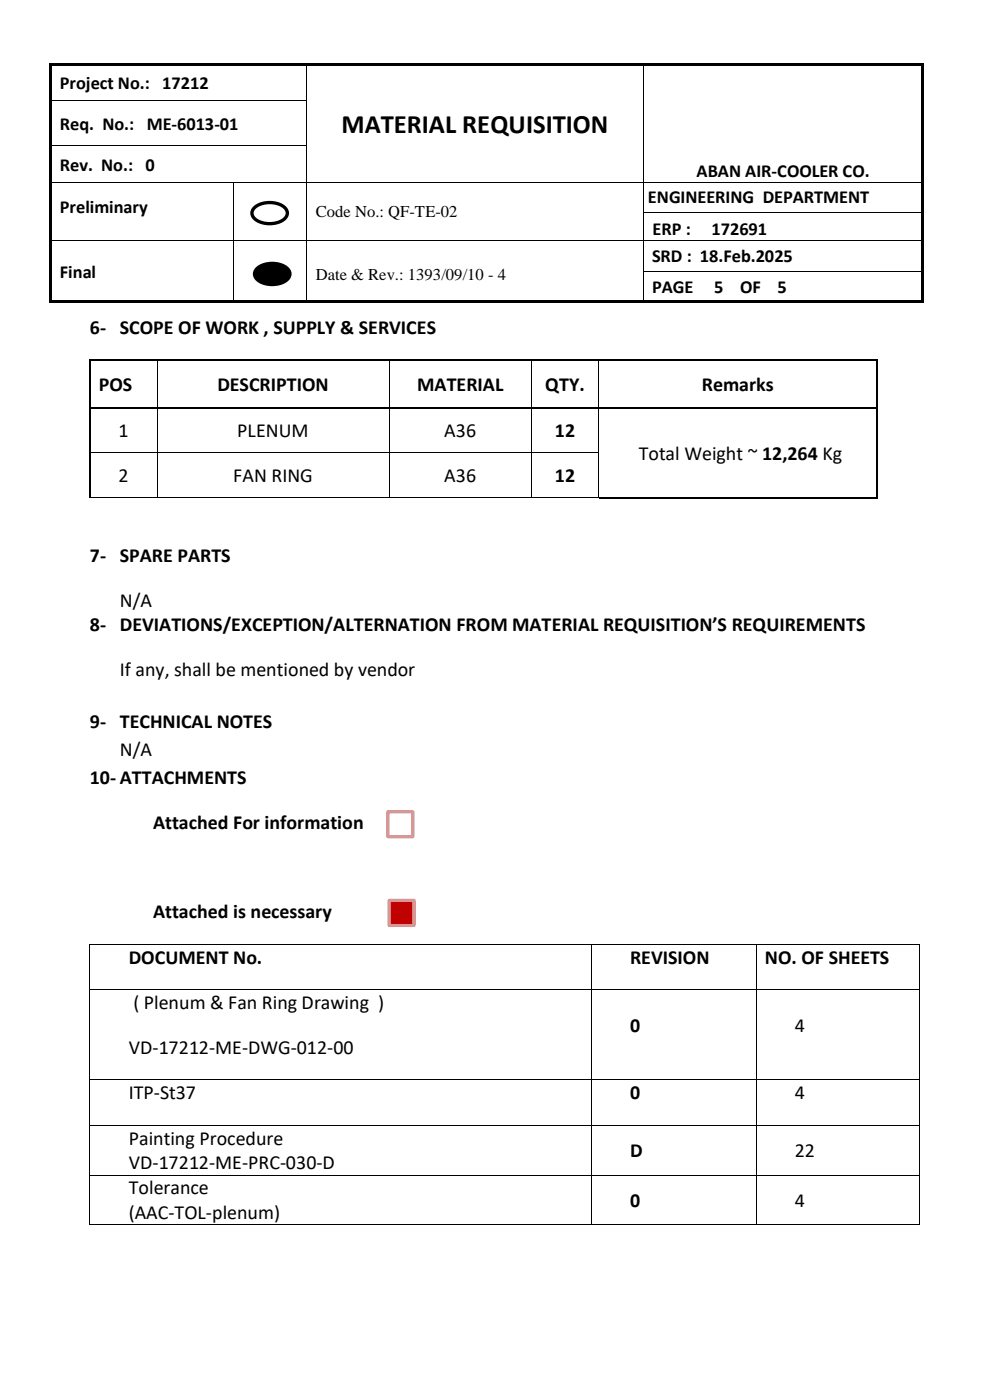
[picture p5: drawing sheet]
<svg xmlns="http://www.w3.org/2000/svg" width="210mm" height="297mm" viewBox="0 0 210 297" stroke-linecap="round" stroke-linejoin="round" font-family="sans-serif">
<g fill="#000">
<path d="M10.5 13.4h.5v.5h-.5z" fill-rule="evenodd"/>
<path d="M10.5 13.4h.5v.5h-.5z" fill-rule="evenodd"/>
<path d="M11 13.4h54v.5h-54z" fill-rule="evenodd"/>
<path d="M65 13.9h.2z" fill-rule="evenodd"/>
<path d="M65 13.4h.5v.5h-.5z" fill-rule="evenodd"/>
<path d="M65.5 13.4h71v.5h-71z" fill-rule="evenodd"/>
<path d="M136.5 13.9h.1z" fill-rule="evenodd"/>
<path d="M136.5 13.4h.5v.5h-.5z" fill-rule="evenodd"/>
<path d="M137 13.4h58.5v.5h-58.5z" fill-rule="evenodd"/>
<path d="M195.5 13.4h.5v.5h-.5z" fill-rule="evenodd"/>
<path d="M195.5 13.4h.5v.5h-.5z" fill-rule="evenodd"/>
<path d="M10.5 13.9h.5v7.4h-.5z" fill-rule="evenodd"/>
<path d="M10.5 21.3h.5v.5h-.5z" fill-rule="evenodd"/>
<path d="M10.5 21.8h.5v8.9h-.5z" fill-rule="evenodd"/>
<path d="M10.5 30.7h.5v.6h-.5z" fill-rule="evenodd"/>
<path d="M10.5 31.3h.5v7.3h-.5z" fill-rule="evenodd"/>
<path d="M10.5 38.6h.5v.2h-.5z" fill-rule="evenodd"/>
<path d="M49.4 38.6h.1v.2h-.1z" fill-rule="evenodd"/>
<path d="M65 21.3h.2v.5h-.2z" fill-rule="evenodd"/>
<path d="M65 30.7h.2v.6h-.2z" fill-rule="evenodd"/>
<path d="M65 38.6h.2v.2h-.2z" fill-rule="evenodd"/>
<path d="M136.5 21.3h.1v.5h-.1z" fill-rule="evenodd"/>
<path d="M136.5 30.7h.1v.6h-.1z" fill-rule="evenodd"/>
<path d="M136.5 38.6h.1v.2h-.1z" fill-rule="evenodd"/>
<path d="M195.5 13.9h.5v7.4h-.5z" fill-rule="evenodd"/>
<path d="M195.5 21.3h.5v.5h-.5z" fill-rule="evenodd"/>
<path d="M195.5 21.8h.5v8.9h-.5z" fill-rule="evenodd"/>
<path d="M195.5 30.7h.5v.6h-.5z" fill-rule="evenodd"/>
<path d="M195.5 31.3h.5v7.3h-.5z" fill-rule="evenodd"/>
<path d="M195.5 38.6h.5v.2h-.5z" fill-rule="evenodd"/>
<path d="M10.5 38.8h.5v6.1h-.5z" fill-rule="evenodd"/>
<path d="M10.5 44.9h.5v.2h-.5z" fill-rule="evenodd"/>
<path d="M10.5 45.1h.5v5.8h-.5z" fill-rule="evenodd"/>
<path d="M10.5 50.9h.5v.2h-.5z" fill-rule="evenodd"/>
<path d="M10.5 51.1h.5v6.4h-.5z" fill-rule="evenodd"/>
<path d="M10.5 57.5h.5v.2h-.5z" fill-rule="evenodd"/>
<path d="M49.4 44.9h.1v.2h-.1z" fill-rule="evenodd"/>
<path d="M49.4 50.9h.1v.2h-.1z" fill-rule="evenodd"/>
<path d="M49.4 57.5h.1v.2h-.1z" fill-rule="evenodd"/>
<path d="M54.4 57.1a5.2 5.2 0 0 1 6.7 0 1.73 1.73 0 0 1-1 2.8 5.3 5.3 0 0 1-5.7-.8 1.46 1.46 0 0 1 0-2z" fill-rule="evenodd"/>
<path d="M65 44.9h.2v.2h-.2z" fill-rule="evenodd"/>
<path d="M65 50.9h.2v.2h-.2z" fill-rule="evenodd"/>
<path d="M65 57.5h.2v.2h-.2z" fill-rule="evenodd"/>
<path d="M136.5 44.9h.1v.2h-.1z" fill-rule="evenodd"/>
<path d="M136.5 50.9h.1v.2h-.1z" fill-rule="evenodd"/>
<path d="M136.5 57.5h.1v.2h-.1z" fill-rule="evenodd"/>
<path d="M195.5 38.8h.5v6.1h-.5z" fill-rule="evenodd"/>
<path d="M195.5 44.9h.5v.2h-.5z" fill-rule="evenodd"/>
<path d="M195.5 45.1h.5v5.8h-.5z" fill-rule="evenodd"/>
<path d="M195.5 50.9h.5v.2h-.5z" fill-rule="evenodd"/>
<path d="M195.5 51.1h.5v6.4h-.5z" fill-rule="evenodd"/>
<path d="M195.5 57.5h.5v.2h-.5z" fill-rule="evenodd"/>
<path d="M10.5 57.7h.5v6.1h-.5z" fill-rule="evenodd"/>
<path d="M10.5 63.8h.5v.5h-.5z" fill-rule="evenodd"/>
<path d="M10.5 63.8h.5v.5h-.5z" fill-rule="evenodd"/>
<path d="M11 63.8h38.4v.5h-38.4z" fill-rule="evenodd"/>
<path d="M49.4 63.8h.5v.5h-.5z" fill-rule="evenodd"/>
<path d="M49.9 63.8h15.1v.5h-15.1z" fill-rule="evenodd"/>
<path d="M65 63.8h.5v.5h-.5z" fill-rule="evenodd"/>
<path d="M65.5 63.8h71v.5h-71z" fill-rule="evenodd"/>
<path d="M136.5 63.8h.5v.5h-.5z" fill-rule="evenodd"/>
<path d="M137 63.8h58.5v.5h-58.5z" fill-rule="evenodd"/>
<path d="M195.5 57.7h.5v6.1h-.5z" fill-rule="evenodd"/>
<path d="M195.5 63.8h.5v.5h-.5z" fill-rule="evenodd"/>
<path d="M195.5 63.8h.5v.5h-.5z" fill-rule="evenodd"/>
</g>
<g fill="none" stroke="#000" stroke-width=".21">
<path d="M65.1 13.9v7.4M136.5 13.9v7.4M11 21.3h54M11 30.8h54M11 38.7h38.4M49.5 38.8v6.1M49.5 38.7h15.5M65.1 21.8v8.9M65.1 31.3v7.3M65.1 38.8v6.1M65.2 38.7h71.3M136.5 21.8v8.9"/>
<path d="M136.5 31.3v7.3M136.5 38.8v6.1M136.6 38.7h58.9M11 51h38.4M49.5 45.1v5.8M49.5 51.1v6.4M49.5 57.7v6.1M49.5 51h15.5M65.1 45.1v5.8M65.1 51.1v6.4M65.1 57.7v6.1M65.2 51h71.3"/>
<path d="M136.5 45.1v5.8M136.5 51.1v6.4M136.5 57.7v6.1M136.6 45h58.9M136.6 51h58.9M136.6 57.6h58.9"/>
</g>
<path d="M54.4 57.1a5.2 5.2 0 0 1 6.7 0 1.73 1.73 0 0 1-1 2.8 5.3 5.3 0 0 1-5.7-.8 1.46 1.46 0 0 1 0-2z" fill="none" stroke="#000" stroke-width=".71" stroke-linecap="butt"/>
<path d="M53.8 44.2a5.2 5.2 0 0 1 6.8 0 1.73 1.73 0 0 1-1 2.8 5.3 5.3 0 0 1-5.8-.8 1.46 1.46 0 0 1 0-2z" fill-rule="evenodd" fill="#fff"/>
<path d="M53.8 44.2a5.2 5.2 0 0 1 6.8 0 1.73 1.73 0 0 1-1 2.8 5.3 5.3 0 0 1-5.8-.8 1.46 1.46 0 0 1 0-2z" fill="none" stroke="#000" stroke-width=".71" stroke-linecap="butt"/>
<g fill="#000">
<path d="M18.9 76.2h.3v.4h-.3z" fill-rule="evenodd"/>
<path d="M18.9 76.2h.3v.4h-.3z" fill-rule="evenodd"/>
<path d="M33.3 76.2h.3v.4h-.3z" fill-rule="evenodd"/>
<path d="M82.5 76.2h.3v.4h-.3z" fill-rule="evenodd"/>
<path d="M112.7 76.2h.3v.4h-.3z" fill-rule="evenodd"/>
<path d="M126.9 76.2h.4v.4h-.4z" fill-rule="evenodd"/>
<path d="M186 76.2h.3v.4h-.3z" fill-rule="evenodd"/>
<path d="M186 76.2h.3v.4h-.3z" fill-rule="evenodd"/>
<path d="M18.9 86.4h.3v.3h-.3z" fill-rule="evenodd"/>
<path d="M18.9 96h.3v.2h-.3z" fill-rule="evenodd"/>
<path d="M33.3 86.4h.3v.3h-.3z" fill-rule="evenodd"/>
<path d="M33.3 96h.2v.2h-.2z" fill-rule="evenodd"/>
<path d="M82.5 86.4h.3v.3h-.3z" fill-rule="evenodd"/>
<path d="M82.5 96h.2v.2h-.2z" fill-rule="evenodd"/>
<path d="M112.7 86.4h.3v.3h-.3z" fill-rule="evenodd"/>
<path d="M112.7 96h.1v.2h-.1z" fill-rule="evenodd"/>
<path d="M126.9 86.4h.4v.3h-.4z" fill-rule="evenodd"/>
<path d="M126.9 96h.2v.2h-.2z" fill-rule="evenodd"/>
<path d="M186 86.4h.3v.3h-.3z" fill-rule="evenodd"/>
<path d="M186 96h.3v.2h-.3z" fill-rule="evenodd"/>
<path d="M33.3 105.5h.2v.1h-.2z" fill-rule="evenodd"/>
<path d="M82.5 105.5h.2v.1h-.2z" fill-rule="evenodd"/>
<path d="M112.7 105.5h.1v.1h-.1z" fill-rule="evenodd"/>
<path d="M126.9 105.5h.2v.1h-.2z" fill-rule="evenodd"/>
<path d="M126.9 105.5h.2v.1h-.2z" fill-rule="evenodd"/>
<path d="M186 105.5h.3v.3h-.3z" fill-rule="evenodd"/>
<path d="M186 105.5h.3v.3h-.3z" fill-rule="evenodd"/>
<path d="M19 200.3h.1v.1h-.1z" fill-rule="evenodd"/>
<path d="M19 200.3h.1v.1h-.1z" fill-rule="evenodd"/>
<path d="M19 209.9h.1v.2h-.1z" fill-rule="evenodd"/>
<path d="M125.4 200.3h.1v.1h-.1z" fill-rule="evenodd"/>
<path d="M125.4 209.9h.1v.2h-.1z" fill-rule="evenodd"/>
<path d="M160.3 200.3h.2v.1h-.2z" fill-rule="evenodd"/>
<path d="M160.3 209.9h.2v.2h-.2z" fill-rule="evenodd"/>
<path d="M194.9 200.3h.2v.1h-.2z" fill-rule="evenodd"/>
<path d="M194.9 200.3h.2v.1h-.2z" fill-rule="evenodd"/>
<path d="M194.9 209.9h.2v.2h-.2z" fill-rule="evenodd"/>
<path d="M19 229h.1v.2h-.1z" fill-rule="evenodd"/>
<path d="M19 238.7h.1v.1h-.1z" fill-rule="evenodd"/>
<path d="M125.4 229h.1v.2h-.1z" fill-rule="evenodd"/>
<path d="M125.4 238.7h.1v.1h-.1z" fill-rule="evenodd"/>
<path d="M160.3 229h.2v.2h-.2z" fill-rule="evenodd"/>
<path d="M160.3 238.7h.2v.1h-.2z" fill-rule="evenodd"/>
<path d="M194.9 229h.2v.2h-.2z" fill-rule="evenodd"/>
<path d="M194.9 238.7h.2v.1h-.2z" fill-rule="evenodd"/>
<path d="M19 249.2h.1v.2h-.1z" fill-rule="evenodd"/>
<path d="M19 259.7h.1v.2h-.1z" fill-rule="evenodd"/>
<path d="M19 259.7h.1v.2h-.1z" fill-rule="evenodd"/>
<path d="M125.4 249.2h.1v.2h-.1z" fill-rule="evenodd"/>
<path d="M125.4 259.7h.1v.2h-.1z" fill-rule="evenodd"/>
<path d="M160.3 249.2h.2v.2h-.2z" fill-rule="evenodd"/>
<path d="M160.3 259.7h.2v.2h-.2z" fill-rule="evenodd"/>
<path d="M194.9 249.2h.2v.2h-.2z" fill-rule="evenodd"/>
<path d="M194.9 259.7h.2v.2h-.2z" fill-rule="evenodd"/>
<path d="M194.9 259.7h.2v.2h-.2z" fill-rule="evenodd"/>
</g>
<g fill="none" stroke="#000" stroke-width=".34">
<path d="M19 76.6v9.8M19.2 76.4h14.1M33.6 76.4h48.9M82.8 76.4h29.9M113 76.4h13.9M127.3 76.4h58.7M186.1 76.6v9.8M19 86.7v9.3M19 96.2v9.3M19.2 86.5h14.1M33.6 86.5h48.9M82.8 86.5h29.9"/>
<path d="M113 86.5h13.9M127.3 86.5h58.7M186.1 86.7v9.3M186.1 96.2v9.3M127.1 105.6h58.9"/>
</g>
<g fill="none" stroke="#000" stroke-width=".21">
<path d="M33.4 76.6v9.8M82.6 76.6v9.8M112.8 76.6v9.8M127 76.6v9.8M19.2 96.1h14.1M33.4 86.7v9.3M33.4 96.2v9.3M33.5 96.1h49M82.6 86.7v9.3M82.6 96.2v9.3M82.7 96.1h30M112.8 86.7v9.3"/>
<path d="M112.8 96.2v9.3M112.8 96.1h14.1M127 86.7v9.3M127 96.2v9.3M18.9 105.6h14.4M33.5 105.6h49M82.7 105.6h30M112.8 105.6h14.1M19 200.4v9.5M19 210.1v18.9M19.1 200.4h106.3M19.1 210h106.3"/>
<path d="M125.5 200.4v9.5M125.5 210.1v18.9M125.5 200.4h34.8M125.5 210h34.8M160.4 200.4v9.5M160.4 210.1v18.9M160.5 200.4h34.4M160.5 210h34.4M195 200.4v9.5M195 210.1v18.9M19 229.2v9.5M19 238.8v10.4"/>
<path d="M19.1 229.1h106.3M19.1 238.8h106.3M125.5 229.2v9.5M125.5 238.8v10.4M125.5 229.1h34.8M125.5 238.8h34.8M160.4 229.2v9.5M160.4 238.8v10.4M160.5 229.1h34.4M160.5 238.8h34.4M195 229.2v9.5M195 238.8v10.4"/>
<path d="M19 249.4v10.3M19.1 249.3h106.3M19.1 259.8h106.3M125.5 249.4v10.3M125.5 249.3h34.8M125.5 259.8h34.8M160.4 249.4v10.3M160.5 249.3h34.4M160.5 259.8h34.4M195 249.4v10.3"/>
</g>
<g fill="#fff">
<path d="M46.6 176.4h5.8v7.5h-5.8z" fill-rule="evenodd"/>
<path d="M82.3 172.2h5.3v5.3h-5.3z" fill-rule="evenodd"/>
</g>
<path d="M82.3 172.2h5.3v5.3h-5.3z" fill="none" stroke="#d99694" stroke-width=".71" stroke-linecap="butt"/>
<path d="M82.5 191h5.3v5.3h-5.3z" fill-rule="evenodd" fill="#c00000"/>
<path d="M82.5 191h5.3v5.3h-5.3z" fill="none" stroke="#d99694" stroke-width=".71" stroke-linecap="butt"/>
<text font-size="5.6" x="72.4" y="28.3">MATERIAL REQUISITION</text>
<g font-size="4.2">
<text x="19" y="70.8">6- SCOPE OF WORK , SUPPLY &amp; SERVICES</text>
<text x="21" y="82.9">POS</text>
<text x="46.1" y="82.9">DESCRIPTION</text>
<text x="88.5" y="82.9">MATERIAL</text>
<text x="115.7" y="82.9">QTY.</text>
<text x="148.9" y="82.9">Remarks</text>
<text x="25.1" y="92.8">1</text>
<text x="50.3" y="92.8">PLENUM</text>
<text x="94.3" y="92.8">A36</text>
<text x="117.7" y="92.8">12</text>
<text x="135.5" y="97.6">Total Weight ~ 12,264 Kg</text>
<text x="25.1" y="102.3">2</text>
<text x="49.5" y="102.3">FAN RING</text>
<text x="94.3" y="102.3">A36</text>
<text x="117.7" y="102.3">12</text>
<text x="19" y="119.3">7- SPARE PARTS</text>
<text x="25.4" y="128.8">N/A</text>
<text x="19" y="133.9">8- DEVIATIONS/EXCEPTION/ALTERNATION FROM MATERIAL REQUISITION’S REQUIREMENTS</text>
<text x="25.4" y="143.4">If any, shall be mentioned by vendor</text>
<text x="19" y="154.5">9- TECHNICAL NOTES</text>
<text x="25.4" y="160.5">N/A</text>
<text x="19" y="166.4">10- ATTACHMENTS</text>
<text x="32.5" y="175.9">Attached For information</text>
<text x="32.5" y="194.8">Attached is necessary</text>
<text x="27.3" y="204.5">DOCUMENT No.</text>
<text x="133.7" y="204.5">REVISION</text>
<text x="162.3" y="204.5">NO. OF SHEETS</text>
<text x="28.3" y="214.1">( Plenum &amp; Fan Ring Drawing )</text>
<text x="133.7" y="218.9">0</text>
<text x="168.6" y="218.9">4</text>
<text x="27.3" y="223.6">VD-17212-ME-DWG-012-00</text>
<text x="27.3" y="233.2">ITP-St37</text>
<text x="133.7" y="233.2">0</text>
<text x="168.6" y="233.2">4</text>
<text x="27.3" y="242.9">Painting Procedure</text>
<text x="133.7" y="245.5">D</text>
<text x="168.6" y="245.5">22</text>
<text x="27.3" y="248.1">VD-17212-ME-PRC-030-D</text>
<text x="27.3" y="253.4">Tolerance</text>
<text x="133.7" y="256">0</text>
<text x="168.6" y="256">4</text>
<text x="27.3" y="258.6">(AAC-TOL-plenum)</text>
</g>
<g font-size="3.9">
<text x="12.7" y="18.9">Project No.: 17212</text>
<text x="12.7" y="27.6">Req. No.: ME-6013-01</text>
<text x="12.7" y="36.2">Rev. No.: 0</text>
<text x="147.8" y="37.6">ABAN AIR-COOLER CO.</text>
<text x="12.7" y="45.1">Preliminary</text>
<text x="137.4" y="43.1">ENGINEERING DEPARTMENT</text>
<text x="138.5" y="49.8">ERP :</text>
<text x="150.9" y="49.8">172691</text>
<text x="12.7" y="58.9">Final</text>
<text x="138.3" y="55.6">SRD : 18.Feb.2025</text>
<text x="138.3" y="62.1">PAGE</text>
<text x="151.5" y="62.1">5</text>
<text x="157" y="62.1">OF</text>
<text x="164.9" y="62.1">5</text>
</g>
<g font-size="3.5">
<text x="67" y="46.1">Code No.: QF-TE-02</text>
<text x="67" y="59.4">Date &amp; Rev.: 1393/09/10 - 4</text>
</g>
</svg>
